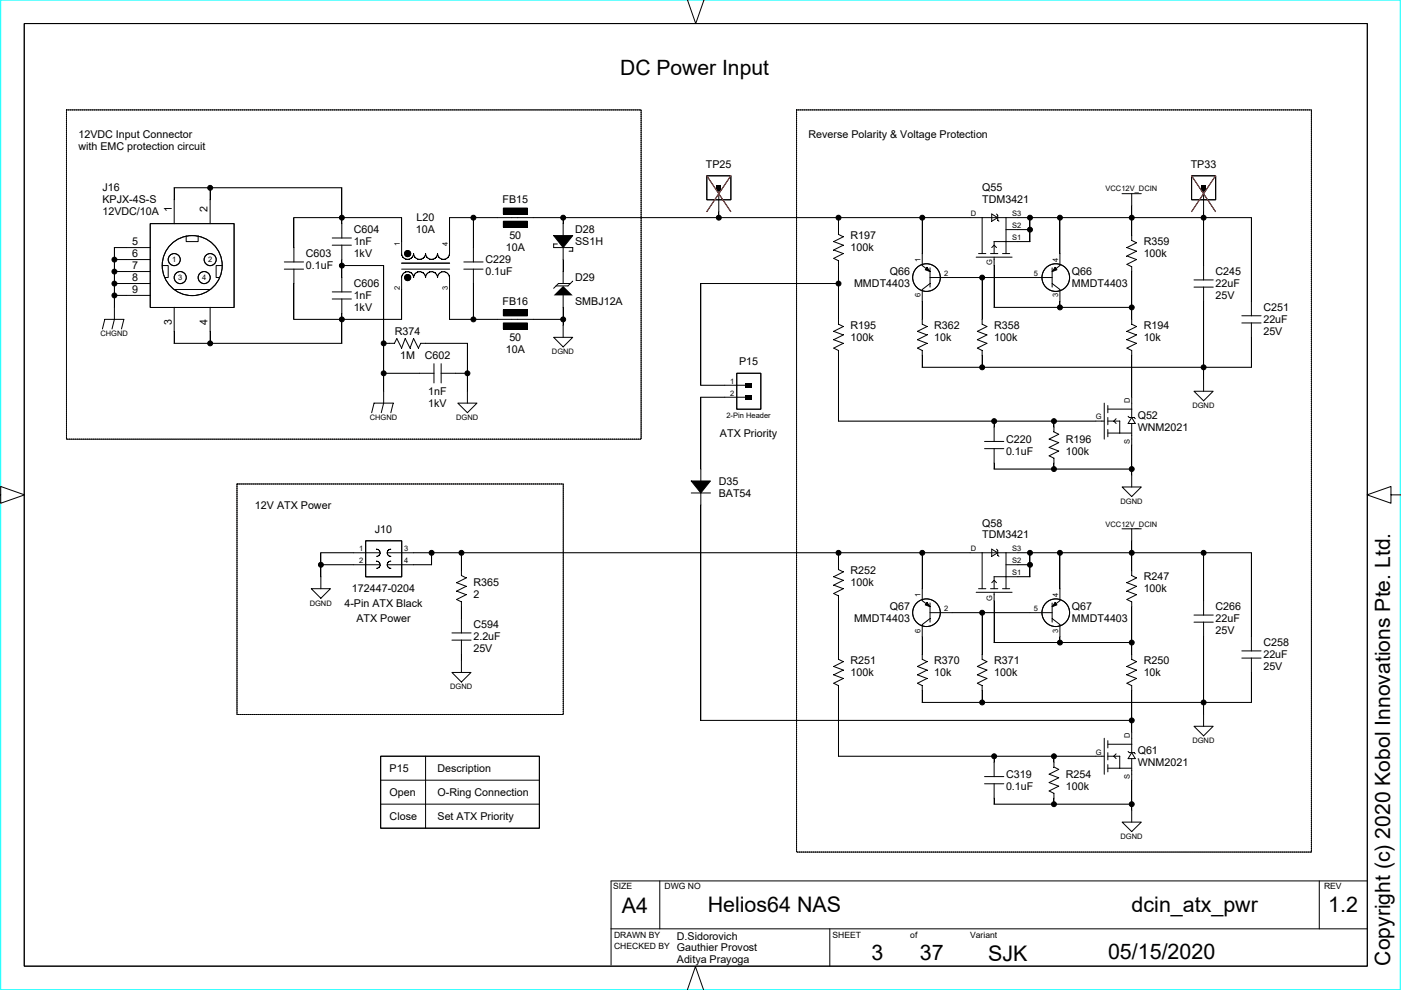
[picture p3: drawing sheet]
<svg xmlns="http://www.w3.org/2000/svg" width="297mm" height="210mm" viewBox="0 0 297 210" stroke-linecap="round" stroke-linejoin="round" font-family="sans-serif">
<path d="M.1 0h296.8v209.8h-296.8z" fill="none" stroke="#0ff" stroke-width=".21"/>
<g fill="none" stroke="#000" stroke-width=".21">
<path d="M149.3 -.1l-1.8 5.1-1.8-5M5.1 5h284.8v199.9h-284.8zM36.9 39.8h35.6v10.7M36.9 39.8v2.6M44.6 39.8v2.6M149.9 37.3h5.1v5.1h-5.1zM149.9 37.3l5 7.6M154.9 37.3l-5 7.6M24.2 52.5h2.6M24.2 55h2.6M24.2 57.6h2.6M24.3 52.5v15.2"/>
<path d="M60.3 57.1h4.1M60.3 55.5h4.1M62.3 46.1h22.9v7.7M62.3 46.1v9.5M62.3 57v10.7M70.4 52h4.1M70.4 50.5h4.1M72.5 56.3h8.8v29.2l-.5 2M72.5 52v9.9M85.2 57.1h10.1M85.2 55.8h10.1M85.2 53.8a1.27 1.27 0 0 0 1.2 1.2 1.27 1.27 0 0 0 1.3-1.2 1.27 1.27 0 0 0 1.3 1.2 1.27 1.27 0 0 0 1.2-1.2 1.27 1.27 0 0 0 1.3 1.2 1.27 1.27 0 0 0 1.3-1.2 1.27 1.27 0 0 0 1.2 1.2 1.27 1.27 0 0 0 1.3-1.2"/>
<path d="M86.2 57.6a1.29 1.29 0 0 1 1.5 1.2 1.26 1.26 0 0 1 1.1-1.2M86.2 57.6a1.32 1.32 0 0 0-1 1.2v8.9M88.7 57.6a1.29 1.29 0 0 1 1.5 1.2 1.26 1.26 0 0 1 1.1-1.2M91.3 57.6a1.32 1.32 0 0 1 1.5 1.2 1.26 1.26 0 0 1 1-1.2M93.8 57.6a1.32 1.32 0 0 1 1.5 1.2v8.9M98.3 57.1h4.1M98.3 55.5h4.1M100.4 46.1v9.5M100.4 57v10.7M106.7 44.1h5.1v1.3h-5.1zM106.7 46.9h5.1v1.3h-5.1zM113.1 46.1h-17.8v7.7"/>
<path d="M117.4 50h4l-2 2.5zM118.2 51.7h-.8v.8h4v.8h-.8M119.4 47.4v2.6M119.4 52.5v7.6M121.4 59.6l-1 1h-2.5M152.4 40.6v4.3M21.7 69.7l.5-2h4.1l-.5 2M24.2 60.1h2.6M24.2 62.6h2.6M24.3 67.7l-.6 2M36.9 72.8h35.6M36.9 70.3v2.5"/>
<path d="M44.6 70.3v2.5M62.3 67.7h22.9M70.4 63.4h4.1M70.4 61.9h4.1M72.5 63.4v9.4M81.3 79.1h10.7M81.3 72.8h2.3l.5-1 1.1 2 .7-2 1 2 .8-2 1 2 .5-1h9.9v12.7M92 77.1v4.1M93.5 79.1h5.6M93.5 77.1v4.1M95.3 67.7h24.1M106.7 65.7h5.1v1.3h-5.1z"/>
<path d="M106.7 68.5h5.1v1.3h-5.1zM117.4 71.5h4l-2 2.1zM118.4 60.1h2.5M118.4 60.1l-1 1M119.4 62.6v8.9M156.2 79.1h5.1v7.7h-5.1zM78.8 87.5l.5-2h4.1l-.5 2M97.1 85.5h4l-2 2zM153.7 81.7h4.3M158 84.2h-9.4v17.8M0 104.9h.1v-1.8l5.1 1.8-5.1 1.8v-1.8M68 119.7h7"/>
<path d="M75 117.2h-7v7.6M146.6 102h4l-2 2.5zM146.6 104.5h4M148.6 104.5v2.6M177.8 119.7v1.1M205.7 117.2h10.1M208.2 117.2v7.6M210.3 116.4v1.6l1.2-.8-1.2-.8M211.3 116.4l.2 .3v1l.3 .3M213.3 119.7h2.5M213.3 117.2v7.6M237.9 112.1h4.1"/>
<path d="M239.9 112.1v2.6M294.9 104.9v1.8l-5-1.8 5-1.8v1.8h2.1M66 124.8h4.1l-2.1 2.1zM95.8 135.7h4.1M95.8 134.2h4.1M97.8 121v1M97.8 127.6v6.6M97.8 135.7v6.9M97.8 122l1 .5-2 1 2 .8-2 1 2 .8-2 1 1 .5M177.8 139.8l1 .5-2 1 2 .8-2 1 2 .7-2 1.1 1 .5M177.8 126.3v13.5M177.8 120.8l1 .5-2 1 2 .7-2 1.1 2 .7-2 1 1 .5"/>
<path d="M207 125.6h7.6M207.5 124.8h1.5M210 124.8h1.6M210.3 123.5l.5-.5 .5 .5M210.8 122.3h5M210.8 122.3v2.5M210.8 125.6v1.8M212.6 124.8h1.5M239.9 121v1M239.9 127.6v1M239.9 122l1.1 .5-2.1 1 2.1 .8-2.1 1 2.1 .8-2.1 1 1 .5M253.1 131.9h4.1"/>
<path d="M253.1 130.4h4.1M255.2 127.4v3M255.2 131.9v3.1M263.3 139.5h4.1M263.3 138h4.1M265.3 135v3M265.3 139.5v3.1M95.8 142.6h4.1l-2.1 2zM177.8 145.4v1M234.1 156.5v7.7M234.9 157v1.6M234.9 159.6v1.5"/>
<path d="M234.9 157.8h5.1M236.6 159.8l-.4 .5 .4 .5M239.2 159.3l.2 .3h1l.3 .2M239.9 155.3v4.3M239.9 159.6l.8 1.2M239.9 159.6l-.7 1.2h1.5M80.7 165.4h33.6M80.7 160.3h33.7v15.3h-33.7zM90.2 160.3v15.3M208.7 166.2h4.1M208.7 164.7h4.1M210.8 161.6v3.1"/>
<path d="M210.8 166.2v3M223.5 161.6v1l1 .5-2.1 1 2.1 .8-2.1 1 2.1 .8-2.1 1 1.1 .5M223.5 168.2v1M232.3 160.3h1.8M234.9 160.3h2.5v2.6M234.9 162.1v1.6M234.9 162.9h5M237.9 174.3h4.1l-2.1 2zM239.9 160.8v4.6M239.9 171.8v2.5M129.5 196.9h160.4M129.5 186.8h160.4"/>
<path d="M129.6 186.8v17.8M139.9 186.8v10.2M175.9 196.9v7.9M279.7 186.8v10.2M145.7 209.9l1.7-5 1.8 5"/>
<circle cx="44.6" cy="39.8" r=".52"/>
<circle cx="24.3" cy="57.6" r=".52"/>
<circle cx="24.3" cy="55" r=".52"/>
<circle cx="72.5" cy="56.3" r=".52"/>
<circle cx="72.5" cy="46.2" r=".52"/>
<circle cx="86.4" cy="58.9" r=".65"/>
<circle cx="86.4" cy="53.8" r=".65"/>
<circle cx="100.4" cy="46.2" r=".52"/>
<circle cx="24.3" cy="60.1" r=".52"/>
<circle cx="24.3" cy="62.6" r=".52"/>
<circle cx="44.6" cy="72.8" r=".52"/>
<circle cx="72.5" cy="67.7" r=".52"/>
<circle cx="81.3" cy="72.8" r=".52"/>
<circle cx="81.3" cy="79.2" r=".52"/>
<circle cx="99.1" cy="79.2" r=".52"/>
<circle cx="100.4" cy="67.7" r=".52"/>
<circle cx="119.4" cy="67.7" r=".52"/>
<circle cx="68" cy="119.8" r=".52"/>
</g>
<path d="M151.9 39.3h1v1.3h-1zM106.7 44.1h5.1v1.3h-5.1zM106.7 46.9h5.1v1.3h-5.1zM106.7 65.7h5.1v1.3h-5.1zM106.7 68.5h5.1v1.3h-5.1zM158 83.7h1.3v1.1h-1.3zM158 81.2h1.3v1h-1.3z" fill="#000"/>
<g fill="#000">
<path d="M117.4 50h4l-2 2.5zM81.3 72.8h1.3zM146.6 102h4l-2 2.5z"/>
<path d="M72.5 55v1.3z" fill-rule="evenodd"/>
<path d="M72.5 46.1v1.3z" fill-rule="evenodd"/>
<path d="M72.5 66.4v1.3z" fill-rule="evenodd"/>
<path d="M119.4 67.7v1.3z" fill-rule="evenodd"/>
<path d="M117.4 62.6l2-2 2 2z" fill-rule="evenodd"/>
<path d="M97.8 138.8v1.2z" fill-rule="evenodd"/>
<circle cx="44.6" cy="39.8" r=".53"/>
<circle cx="24.3" cy="55" r=".53"/>
<circle cx="24.3" cy="57.6" r=".53"/>
<circle cx="72.5" cy="56.3" r=".53"/>
<circle cx="72.5" cy="46.1" r=".53"/>
<circle cx="86.4" cy="53.8" r=".66"/>
<circle cx="86.4" cy="58.8" r=".66"/>
<circle cx="100.4" cy="46.1" r=".53"/>
<circle cx="24.3" cy="60.1" r=".53"/>
<circle cx="24.3" cy="62.6" r=".53"/>
<circle cx="44.6" cy="72.8" r=".53"/>
<circle cx="72.5" cy="67.7" r=".53"/>
<circle cx="81.3" cy="72.8" r=".53"/>
<circle cx="81.3" cy="79.1" r=".53"/>
<circle cx="99.1" cy="79.1" r=".53"/>
<circle cx="100.4" cy="67.7" r=".53"/>
<circle cx="119.4" cy="67.7" r=".53"/>
<circle cx="68" cy="119.7" r=".53"/>
</g>
<path d="M14.1 23.3h121.8v69.8h-121.8zM168.9 23.3h109.1v157.4h-109.1z" fill="none" stroke="#000" stroke-width=".21" stroke-dasharray=".2 .2"/>
<path d="M149.9 37.3l5 7.6" fill="none" stroke="#f00" stroke-width=".21"/>
<path d="M154.9 37.3l-5 7.6" fill="none" stroke="#f00" stroke-width=".21"/>
<g fill="none" stroke="#000" stroke-width=".21">
<path d="M252.6 37.3h5.1v5.1h-5.1zM252.6 37.3l5.1 7.6M257.7 37.3l-5.1 7.6M26.8 52.5h5.1M26.8 55h5.1M26.8 57.6h5.1M31.9 47.4h17.7v17.8h-17.7zM34.4 56.3h1.3v2.5h-.8M36.9 42.3v5.1M39.5 50v1.2h2.5v-1.2M44.6 42.3v5.1M47.1 56.3h-1.3v2.5h.7"/>
<path d="M113 46.1h152.3v20.9M119.4 46.1v1.3M152.4 44.9v1.3M177.8 46.1v3.6l1 .5-2 1 2 .8-2 1 2 .8-2 1 1 .5v13.4l1 .5-2 1.1 2 .7-2 1 2 .8-2 1 1 .5v15M195.5 46.1v7.7M201.9 58.8h16.5M207 54.5h7.6M207.5 53.8h1.5M208.2 46.1v7.7M208.2 58.8v9.9l1.1 .5-2.1 1.1 2.1 .7-2.1 1 2.1 .8-2.1 1 1 .5v3.6M210 53.8h1.6M210.3 45.4l1.2 .7-1.2 .8z"/>
<path d="M210.3 52.5l.5-.5 .5 .5M210.8 51.2h7.6M210.8 51.2v2.6M210.8 54.5v10.7M211.3 45.4l.2 .2v1.1M211.5 46.7l.3 .2M212.6 53.8h1.5M213.3 48.7h5.1M213.3 46.1v7.7M218.4 46.1v5.1M224.7 46.1v7.7M237.9 41.1h4.1"/>
<path d="M239.9 41v10l1.1 .5-2.1 1 2.1 .8-2.1 1 2.1 .7-2.1 1 1 .6v12.1l1.1 .5-2.1 1.1 2.1 .7-2.1 1 2.1 .8-2.1 1 1 .5v14.2M253.1 59.4h4.1M255.2 40.6v18.8M26.8 60.1h5.1M26.8 62.6h5.1M36.9 61.4h7.7M36.9 65.2v5.1M44.6 65.2v5.1M177.8 60.1h-29.2v21.6h5.1M195.5 77.9h69.8M195.5 63.9v4.8l1.1 .5-2.1 1.1 2.1 .7-2.1 1 2.1 .8-2.1 1 1 .5v3.6M210.8 65.2h29.1"/>
<path d="M224.7 63.9v1.3M253.1 60.9h4.1M255.2 60.9v22.1M263.3 68.5h4.1M263.3 67h4.1M265.3 68.5v9.4M177.8 89.3h56.3M208.7 95.1h4.1M208.7 93.6h4.1M210.8 99.4h29.1M210.8 89.3v4.3M210.8 95.1v4.4"/>
<path d="M223.5 89.3v2.3l1 .5-2.1 1 2.1 .8-2.1 1 2.1 .7-2.1 1 1.1 .6v2.3M234.1 85.5v7.6M234.9 89.3h2.5v2.5M234.9 86v1.5M234.9 88.5v1.6M234.9 91.1v1.5M234.9 91.8h5M234.9 86.7h5.1M236.6 88.8l-.4 .5 .4 .5M239.2 88.3l.2 .2h1l.3 .3M239.9 89.8v13.5M239.9 88.5l.8 1.3"/>
<path d="M239.9 88.5l-.7 1.3h1.5M253.1 83h4.1l-2 2zM148.6 107.1v45.7l91.3-.1M215.8 117.2h49.5v17.8M215.8 119.7h2.6M218.4 117.2v5.1h-2.6M224.7 117.2v10.2l-1.6 1.2M237.9 103.3h4.1l-2.1 2zM239.9 114.7v6.3M255.2 117.2v10.2M195.5 124.8v2.6l1.7 1.2M195.5 139.8l1.1 .5-2.1 1 2.1 .8-2.1 1 2.1 .7-2.1 1.1 1 .5"/>
<path d="M196.6 127.7l.6 .9-1-.4zM197.2 129.9h25.9M197.2 131.1l-1.7 1.3v7.4M197.2 127.8v4.1M208.2 129.9v9.9M208.2 139.8l1.1 .5-2.1 1 2.1 .8-2.1 1 2.1 .7-2.1 1.1 1 .5M210.8 136.2h29.1M210.8 127.4v8.8M223.1 131.1l1.6 1.3v3.8M223.1 127.8v4.1M223.7 127.7l.4 .5-1 .4zM239.9 128.6v11.2"/>
<path d="M239.9 139.8l1.1 .5-2.1 1 2.1 .8-2.1 1 2.1 .7-2.1 1.1 1 .5M255.2 135v19M177.8 146.4v14l54.5-.1M208.2 145.4v3.5M239.9 145.4v9.9M253.1 154h4.1l-2 2zM265.3 142.6v6.3h-69.8v-3.5M80.7 170.5h33.6M210.8 170.5h29.1M210.8 160.3v1.3M210.8 169.2v1.3M223.5 160.3v1.3"/>
<path d="M223.5 169.2v1.3M239.9 165.4v6.4"/>
<circle cx="36.9" cy="55" r="1.28"/>
<circle cx="38.2" cy="58.9" r="1.28"/>
<circle cx="40.8" cy="56.3" r="6.4"/>
<circle cx="43.3" cy="58.9" r="1.28"/>
<circle cx="44.6" cy="55" r="1.28"/>
<circle cx="119.4" cy="46.2" r=".52"/>
<circle cx="152.4" cy="46.2" r=".52"/>
<circle cx="177.8" cy="46.2" r=".52"/>
<circle cx="195.5" cy="46.2" r=".52"/>
<circle cx="208.2" cy="58.9" r=".52"/>
<circle cx="218.4" cy="46.2" r=".52"/>
<circle cx="218.4" cy="48.7" r=".52"/>
<circle cx="224.7" cy="46.2" r=".52"/>
<circle cx="239.9" cy="46.2" r=".52"/>
<circle cx="255.2" cy="46.2" r=".52"/>
<circle cx="177.8" cy="60.1" r=".52"/>
<circle cx="208.2" cy="77.9" r=".52"/>
<circle cx="224.7" cy="65.2" r=".52"/>
<circle cx="239.9" cy="65.2" r=".52"/>
<circle cx="255.2" cy="77.9" r=".52"/>
<circle cx="210.8" cy="89.3" r=".52"/>
<circle cx="223.5" cy="89.3" r=".52"/>
<circle cx="223.5" cy="99.5" r=".52"/>
<circle cx="239.9" cy="99.5" r=".52"/>
<circle cx="218.4" cy="119.8" r=".52"/>
<circle cx="218.4" cy="117.2" r=".52"/>
<circle cx="224.7" cy="117.2" r=".52"/>
<circle cx="239.9" cy="117.2" r=".52"/>
<circle cx="255.2" cy="117.2" r=".52"/>
<circle cx="196.4" cy="129.9" r="2.93"/>
<circle cx="208.2" cy="129.9" r=".52"/>
<circle cx="223.8" cy="129.9" r="2.93"/>
<circle cx="224.7" cy="136.2" r=".52"/>
<circle cx="239.9" cy="136.2" r=".52"/>
<circle cx="208.2" cy="148.9" r=".52"/>
<circle cx="239.9" cy="152.7" r=".52"/>
<circle cx="255.2" cy="148.9" r=".52"/>
<circle cx="210.8" cy="160.3" r=".52"/>
<circle cx="223.5" cy="160.3" r=".52"/>
<circle cx="223.5" cy="170.5" r=".52"/>
<circle cx="239.9" cy="170.5" r=".52"/>
</g>
<g fill="#000">
<path d="M196.6 127.7l.6 .9-1-.4zM223.7 127.7l.4 .5-1 .4z"/>
<path d="M119.4 46.1v1.3z" fill-rule="evenodd"/>
<path d="M152.4 44.9v1.2z" fill-rule="evenodd"/>
<path d="M255.2 44.9v1.2z" fill-rule="evenodd"/>
<path d="M224.7 63.9v1.3z" fill-rule="evenodd"/>
<path d="M210.8 98.2v1.2z" fill-rule="evenodd"/>
<path d="M210.8 89.3v1.3z" fill-rule="evenodd"/>
<path d="M223.5 98.2v1.2z" fill-rule="evenodd"/>
<path d="M223.5 89.3v1.3z" fill-rule="evenodd"/>
<path d="M239.9 99.4v1.3z" fill-rule="evenodd"/>
<path d="M224.7 135v1.2z" fill-rule="evenodd"/>
<path d="M210.8 169.2v1.3z" fill-rule="evenodd"/>
<path d="M210.8 160.3v1.3z" fill-rule="evenodd"/>
<path d="M223.5 169.2v1.3z" fill-rule="evenodd"/>
<path d="M223.5 160.3v1.3z" fill-rule="evenodd"/>
<path d="M239.9 170.5v1.3z" fill-rule="evenodd"/>
<circle cx="119.4" cy="46.1" r=".53"/>
<circle cx="152.4" cy="46.1" r=".53"/>
<circle cx="177.8" cy="46.1" r=".53"/>
<circle cx="195.5" cy="46.1" r=".53"/>
<circle cx="208.2" cy="58.8" r=".53"/>
<circle cx="218.4" cy="46.1" r=".53"/>
<circle cx="218.4" cy="48.7" r=".53"/>
<circle cx="224.7" cy="46.1" r=".53"/>
<circle cx="239.9" cy="46.1" r=".53"/>
<circle cx="255.2" cy="46.1" r=".53"/>
<circle cx="177.8" cy="60.1" r=".53"/>
<circle cx="208.2" cy="77.9" r=".53"/>
<circle cx="224.7" cy="65.2" r=".53"/>
<circle cx="239.9" cy="65.2" r=".53"/>
<circle cx="255.2" cy="77.9" r=".53"/>
<circle cx="210.8" cy="89.3" r=".53"/>
<circle cx="223.5" cy="89.3" r=".53"/>
<circle cx="223.5" cy="99.4" r=".53"/>
<circle cx="239.9" cy="99.4" r=".53"/>
<circle cx="218.4" cy="117.2" r=".53"/>
<circle cx="218.4" cy="119.7" r=".53"/>
<circle cx="224.7" cy="117.2" r=".53"/>
<circle cx="239.9" cy="117.2" r=".53"/>
<circle cx="255.2" cy="117.2" r=".53"/>
<circle cx="208.2" cy="129.9" r=".53"/>
<circle cx="224.7" cy="136.2" r=".53"/>
<circle cx="239.9" cy="136.2" r=".53"/>
<circle cx="208.2" cy="148.9" r=".53"/>
<circle cx="239.9" cy="152.7" r=".53"/>
<circle cx="255.2" cy="148.9" r=".53"/>
<circle cx="210.8" cy="160.3" r=".53"/>
<circle cx="223.5" cy="160.3" r=".53"/>
<circle cx="223.5" cy="170.5" r=".53"/>
<circle cx="239.9" cy="170.5" r=".53"/>
</g>
<path d="M254.7 39.3h1v1.3h-1z" fill="#000"/>
<path d="M252.6 37.3l5.1 7.6" fill="none" stroke="#f00" stroke-width=".21"/>
<path d="M257.7 37.3l-5.1 7.6" fill="none" stroke="#f00" stroke-width=".21"/>
<g fill="none" stroke="#000" stroke-width=".21">
<path d="M195.5 56.3l1.7 1.3M195.5 53.8v2.5M196.6 56.7l.6 .9-1-.4zM197.2 58.8h4.7M197.2 56.8v4.1M218.4 58.8h4.7M223.1 56.8v4.1M223.7 56.7l.4 .5-1 .4zM224.7 56.3l-1.6 1.3M224.7 53.8v2.5M197.2 60.1l-1.7 1.3v2.5M223.1 60.1l1.6 1.3v2.5"/>
<path d="M75 117.2h5.6M75 119.7h5.6M77.5 114.7h7.7v7.6h-7.7zM79.8 119a.76 .76 0 0 1 .8 .7 .76 .76 0 0 1-.8 .8M79.8 116.4l.5 .2 .3 .5M80.6 117.1l-.2 .6-.6 .3M82.1 117.2h123.6M82.9 119a.76 .76 0 0 0-.8 .8 .76 .76 0 0 0 .8 .7M82.9 116.4a.76 .76 0 0 0-.8 .8 .76 .76 0 0 0 .8 .8M91.5 117.2v2.5h-9.4M97.8 117.2v3.8M177.8 117.2v2.6"/>
<path d="M195.5 117.2v7.6"/>
<circle cx="196.4" cy="58.8" r="2.93"/>
<circle cx="223.8" cy="58.8" r="2.93"/>
<circle cx="91.5" cy="117.2" r=".52"/>
<circle cx="97.8" cy="117.2" r=".52"/>
<circle cx="177.8" cy="117.2" r=".52"/>
<circle cx="195.5" cy="117.2" r=".52"/>
</g>
<g fill="#000">
<path d="M196.6 56.7l.6 .9-1-.4zM223.7 56.7l.4 .5-1 .4z"/>
<circle cx="91.5" cy="117.2" r=".53"/>
<circle cx="97.8" cy="117.2" r=".53"/>
<circle cx="177.8" cy="117.2" r=".53"/>
<circle cx="195.5" cy="117.2" r=".53"/>
</g>
<path d="M50.2 102.6h69.2v48.9h-69.2z" fill="none" stroke="#000" stroke-width=".21" stroke-dasharray=".2 .2"/>
<g font-size="4.5">
<text x="131.5" y="16">DC Power Input</text>
<text x="131.9" y="193.6">A4</text>
<text x="150" y="193.4">Helios64 NAS</text>
<text x="239.9" y="193.4">dcin_atx_pwr</text>
<text x="281.6" y="193.4">1.2</text>
<text x="184.8" y="203.5">3</text>
<text x="195" y="203.5">37</text>
<text x="209.5" y="203.7">SJK</text>
<text x="234.9" y="203.4">05/15/2020</text>
<text x="294.7" y="204.7" transform="rotate(-90 294.7 204.7)">Copyright (c) 2020 Kobol Innovations Pte. Ltd.</text>
</g>
<g font-size="2.3" fill="#c0c0c0">
<text x="-1" y="11.3">J</text>
<text x="-.5" y="32.3">I</text>
</g>
<g font-size="2.3">
<text x="16.6" y="29.2">12VDC Input Connector</text>
<text x="171.4" y="29.2">Reverse Polarity &amp; Voltage Protection</text>
<text x="16.6" y="31.7">with EMC protection circuit</text>
<text x="149.6" y="35.5">TP25</text>
<text x="252.5" y="35.5">TP33</text>
<text x="21.7" y="40.6">J16</text>
<text x="208.2" y="40.6">Q55</text>
<text x="21.7" y="43.1">KPJX-4S-S</text>
<text x="21.7" y="45.7">12VDC/10A</text>
<text x="36.4" y="44.9" transform="rotate(-90 36.4 44.9)">1</text>
<text x="44" y="44.9" transform="rotate(-90 44 44.9)">2</text>
<text x="88.3" y="46.9">L20</text>
<text x="106.5" y="43.1">FB15</text>
<text x="208.2" y="43.1">TDM3421</text>
<text x="28" y="52">5</text>
<text x="75" y="52">1nF</text>
<text x="75" y="49.5">C604</text>
<text x="88.2" y="49.5">10A</text>
<text x="107.2" y="53.3">10A</text>
<text x="108" y="50.7">50</text>
<text x="121.9" y="52">SS1H</text>
<text x="121.9" y="49.5">D28</text>
<text x="180.3" y="50.7">R197</text>
<text x="180.3" y="53.3">100k</text>
<text x="242.5" y="52">R359</text>
<text x="28" y="59.6">8</text>
<text x="28" y="57.1">7</text>
<text x="28" y="54.5">6</text>
<text x="64.9" y="54.5">C603</text>
<text x="64.9" y="57.1">0.1uF</text>
<text x="75" y="54.5">1kV</text>
<text x="102.9" y="55.8">C229</text>
<text x="102.9" y="58.4">0.1uF</text>
<text x="121.9" y="59.6">D29</text>
<text x="188.7" y="58.4">Q66</text>
<text x="227.3" y="58.4">Q66</text>
<text x="242.5" y="54.5">100k</text>
<text x="257.7" y="58.4">C245</text>
<text x="28" y="62.1">9</text>
<text x="75" y="66">1kV</text>
<text x="75" y="63.4">1nF</text>
<text x="75" y="60.9">C606</text>
<text x="106.5" y="64.7">FB16</text>
<text x="121.9" y="64.7">SMBJ12A</text>
<text x="181.1" y="60.9">MMDT4403</text>
<text x="227.3" y="60.9">MMDT4403</text>
<text x="257.7" y="60.9">22uF</text>
<text x="257.7" y="63.4">25V</text>
<text x="267.9" y="66">C251</text>
<text x="36.4" y="69" transform="rotate(-90 36.4 69)">3</text>
<text x="44" y="69" transform="rotate(-90 44 69)">4</text>
<text x="83.7" y="71">R374</text>
<text x="180.3" y="69.8">R195</text>
<text x="198.1" y="69.8">R362</text>
<text x="210.8" y="69.8">R358</text>
<text x="242.5" y="69.8">R194</text>
<text x="267.9" y="71">25V</text>
<text x="267.9" y="68.5">22uF</text>
<text x="84.9" y="76.1">1M</text>
<text x="90" y="76.1">C602</text>
<text x="107.2" y="74.8">10A</text>
<text x="108" y="72.3">50</text>
<text x="156.7" y="77.4">P15</text>
<text x="180.3" y="72.3">100k</text>
<text x="198.1" y="72.3">10k</text>
<text x="210.8" y="72.3">100k</text>
<text x="242.5" y="72.3">10k</text>
<text x="90.8" y="83.7">1nF</text>
<text x="90.8" y="86.3">1kV</text>
<text x="241.2" y="88.8">Q52</text>
<text x="152.7" y="92.6">ATX Priority</text>
<text x="213.3" y="93.9">C220</text>
<text x="226" y="93.9">R196</text>
<text x="241.2" y="91.3">WNM2021</text>
<text x="213.3" y="96.4">0.1uF</text>
<text x="226" y="96.4">100k</text>
<text x="54.1" y="107.8">12V ATX Power</text>
<text x="152.4" y="102.8">D35</text>
<text x="152.4" y="105.3">BAT54</text>
<text x="79.5" y="112.9">J10</text>
<text x="208.2" y="111.6">Q58</text>
<text x="208.2" y="114.2">TDM3421</text>
<text x="74.6" y="125.6">172447-0204</text>
<text x="100.4" y="124.3">R365</text>
<text x="180.3" y="124.3">100k</text>
<text x="180.3" y="121.8">R252</text>
<text x="242.5" y="125.6">100k</text>
<text x="242.5" y="123.1">R247</text>
<text x="73" y="128.8">4-Pin ATX Black</text>
<text x="75.6" y="132">ATX Power</text>
<text x="100.4" y="126.9">2</text>
<text x="181.1" y="131.9">MMDT4403</text>
<text x="188.7" y="129.4">Q67</text>
<text x="227.3" y="131.9">MMDT4403</text>
<text x="227.3" y="129.4">Q67</text>
<text x="257.7" y="129.4">C266</text>
<text x="257.7" y="131.9">22uF</text>
<text x="100.4" y="135.7">2.2uF</text>
<text x="100.4" y="133.2">C594</text>
<text x="257.7" y="134.5">25V</text>
<text x="267.9" y="137">C258</text>
<text x="100.4" y="138.3">25V</text>
<text x="180.3" y="143.4">100k</text>
<text x="180.3" y="140.8">R251</text>
<text x="198.1" y="140.8">R370</text>
<text x="198.1" y="143.4">10k</text>
<text x="210.8" y="140.8">R371</text>
<text x="210.8" y="143.4">100k</text>
<text x="242.5" y="140.8">R250</text>
<text x="242.5" y="143.4">10k</text>
<text x="267.9" y="139.6">22uF</text>
<text x="267.9" y="142.1">25V</text>
<text x="241.2" y="159.9">Q61</text>
<text x="82.6" y="163.7">P15</text>
<text x="92.8" y="163.7">Description</text>
<text x="213.3" y="164.9">C319</text>
<text x="213.3" y="167.5">0.1uF</text>
<text x="226" y="164.9">R254</text>
<text x="226" y="167.5">100k</text>
<text x="241.2" y="162.4">WNM2021</text>
<text x="82.6" y="168.7">Open</text>
<text x="82.6" y="173.8">Close</text>
<text x="92.8" y="173.8">Set ATX Priority</text>
<text x="92.8" y="168.7">O-Ring Connection</text>
<text x="143.5" y="201.7">Gauthier Provost</text>
<text x="143.5" y="199.2">D.Sidorovich</text>
<text x="143.5" y="204.3">Aditya Prayoga</text>
</g>
<g font-size="1.8">
<text x="130" y="188.4">SIZE</text>
<text x="140.9" y="188.4">DWG NO</text>
<text x="280.7" y="188.4">REV</text>
<text x="130.2" y="198.8">DRAWN BY</text>
<text x="130.2" y="201.3">CHECKED BY</text>
<text x="176.5" y="198.8">SHEET</text>
<text x="193" y="198.8">of</text>
<text x="205.7" y="198.8">Variant</text>
</g>
<g font-size="1.6">
<text x="234.4" y="40.6">VCC12V_DCIN</text>
<text x="205.8" y="45.8">D</text>
<text x="214.6" y="45.8">S3</text>
<text x="84.8" y="52.1" transform="rotate(-90 84.8 52.1)">1</text>
<text x="94.9" y="52.1" transform="rotate(-90 94.9 52.1)">4</text>
<text x="214.6" y="50.9">S1</text>
<text x="214.6" y="48.3">S2</text>
<text x="36.5" y="55.6">1</text>
<text x="37.8" y="59.4">3</text>
<text x="42.8" y="59.4">4</text>
<text x="44.1" y="55.6">2</text>
<text x="195.2" y="55.5" transform="rotate(-90 195.2 55.5)">1</text>
<text x="200.2" y="58.5">2</text>
<text x="210.4" y="56.3" transform="rotate(-90 210.4 56.3)">G</text>
<text x="219.2" y="58.5">5</text>
<text x="224.3" y="55.5" transform="rotate(-90 224.3 55.5)">4</text>
<text x="84.8" y="61.4" transform="rotate(-90 84.8 61.4)">2</text>
<text x="94.9" y="61.4" transform="rotate(-90 94.9 61.4)">3</text>
<text x="195.2" y="63.1" transform="rotate(-90 195.2 63.1)">6</text>
<text x="224.3" y="63.1" transform="rotate(-90 224.3 63.1)">3</text>
<text x="21.3" y="71.3">CHGND</text>
<text x="117" y="75.1">DGND</text>
<text x="154.8" y="81.3">1</text>
<text x="154.8" y="83.9">2</text>
<text x="78.4" y="89.1">CHGND</text>
<text x="96.7" y="89.1">DGND</text>
<text x="154" y="88.6">2-Pin Header</text>
<text x="232.4" y="88.9">G</text>
<text x="239.6" y="85.5" transform="rotate(-90 239.6 85.5)">D</text>
<text x="252.8" y="86.5">DGND</text>
<text x="239.6" y="94.1" transform="rotate(-90 239.6 94.1)">S</text>
<text x="237.6" y="106.8">DGND</text>
<text x="234.4" y="111.7">VCC12V_DCIN</text>
<text x="76.1" y="119.4">2</text>
<text x="76.1" y="116.9">1</text>
<text x="85.7" y="119.4">4</text>
<text x="85.7" y="116.9">3</text>
<text x="205.8" y="116.9">D</text>
<text x="214.6" y="116.9">S3</text>
<text x="214.6" y="119.4">S2</text>
<text x="214.6" y="121.9">S1</text>
<text x="65.7" y="128.4">DGND</text>
<text x="195.2" y="126.5" transform="rotate(-90 195.2 126.5)">1</text>
<text x="200.2" y="129.6">2</text>
<text x="210.4" y="127.3" transform="rotate(-90 210.4 127.3)">G</text>
<text x="219.2" y="129.6">5</text>
<text x="224.3" y="126.5" transform="rotate(-90 224.3 126.5)">4</text>
<text x="195.2" y="134.1" transform="rotate(-90 195.2 134.1)">6</text>
<text x="224.3" y="134.1" transform="rotate(-90 224.3 134.1)">3</text>
<text x="95.5" y="146.2">DGND</text>
<text x="232.4" y="160">G</text>
<text x="239.6" y="156.5" transform="rotate(-90 239.6 156.5)">D</text>
<text x="252.8" y="157.6">DGND</text>
<text x="239.6" y="165.2" transform="rotate(-90 239.6 165.2)">S</text>
<text x="237.6" y="177.9">DGND</text>
</g>
</svg>
